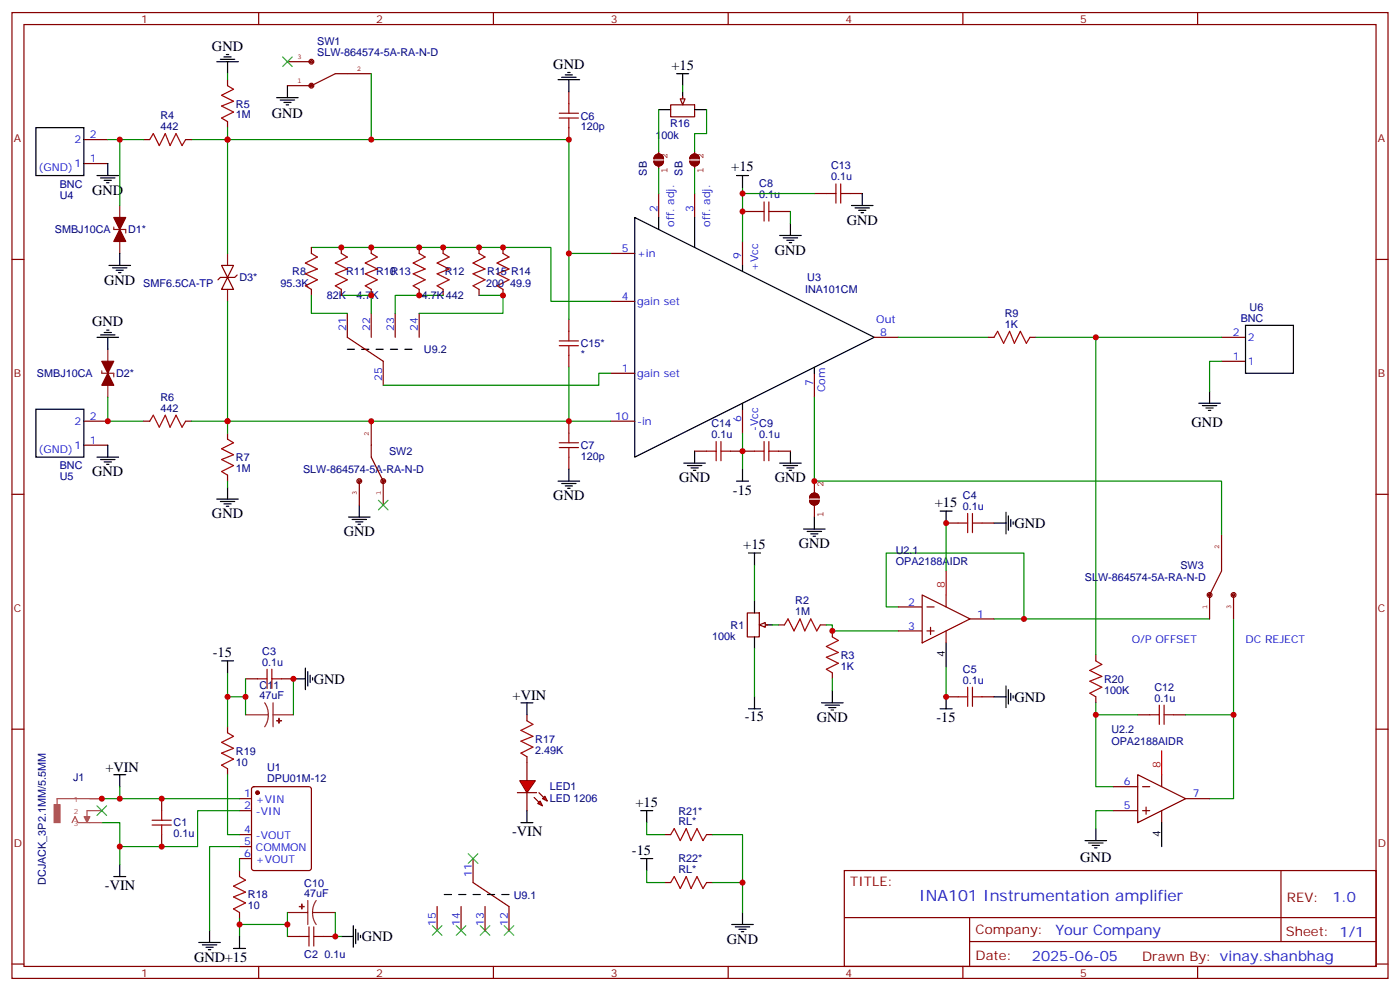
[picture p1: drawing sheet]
<svg xmlns="http://www.w3.org/2000/svg" width="412mm" height="292mm" viewBox="0 0 412 292" stroke-linecap="round" stroke-linejoin="round" font-family="sans-serif">
<g fill="none" stroke="#870000" stroke-width=".35">
<path d="M3.5 3.7h405.4v284.3h-405.4zM7.1 7.2h398.2v277.3h-398.2zM76.2 3.7v3.5M145.3 3.7v3.5M214.5 3.7v3.5M283.6 3.7v3.5M352.8 3.7v3.5M24.7 48.2h7M24.7 41.1h7M194 57v7M204.6 57v7M3.5 76.4h3.6"/>
<path d="M109.4 72.8v1.8M130.5 72.8v1.8M148.2 72.8v1.8M179.9 74.6h7.1M218.7 71.1v7M218.7 62.3h3.5M229.3 62.3h3.5M405.3 76.4h3.6M102.3 92.3v7l10.6 7.1v7M109.4 85.2v1.8M109.4 92.3v7M116.4 92.3v7"/>
<path d="M123.5 92.3v7M130.5 85.2v1.8M148.2 85.2v1.8M179.9 88.7h7.1M257.5 99.3h7.1M359.8 99.3h7.1M179.9 109.9h7.1M239.9 109.9v7M359.8 106.4h7.1M24.7 124h7M24.7 131.1h7M179.9 124h7.1"/>
<path d="M218.7 120.5v7M218.7 132.8h3.5M229.3 132.8h3.5M3.5 145.5h3.6M405.3 145.5h3.6M72.3 199.8h3.5M82.9 199.8h3.5M220.1 180.4h3.6v7.1h-3.6zM224.4 184h1.7M3.5 214.7h3.6M405.3 214.7h3.6M47.6 235.1v3.6"/>
<path d="M70.6 235.1h3.5M70.6 238.7h3.5M74.3 231.8l.5-.2h16.2l.5 .2 .2 .5v23.3l-.2 .5-.5 .2h-16.2l-.5-.2-.2-.5v-23.3zM47.6 245.7v3.5M70.6 245.7h3.5M70.6 252.8h3.5M70.6 249.2h3.5M248.7 256.3h156.6v28.2h-156.6zM377.3 256.3v20.9M84.7 275.7h3.5M95.2 275.7h3.6M248.7 270.1h156.5"/>
<path d="M285.6 277.2h119.6M285.6 270.1v14.2M3.5 283.8h3.6M76.2 284.5v3.5M145.3 284.5v3.5M214.5 284.5v3.5M283.6 284.5v3.5M352.8 284.5v3.5M405.3 283.8h3.6"/>
</g>
<g fill="none" stroke="#000" stroke-width=".35">
<path d="M10.6 37.6h14.1v14.1h-14.1zM28.6 51.7h6.3M29.6 52.4h4.3M30.7 53.1h2.1M31.4 53.8h.7M31.7 48.2v3.5M187 64l70.5 35.3-70.5 35.3zM194 64v3.6M204.6 64v8.8M218.7 78.1v1.8M229.7 69.3h6.3M230.7 70h4.2"/>
<path d="M231.8 70.7h2.1M232.5 71.4h.7M232.8 65.8v3.5M366.9 95.8h14.1v14.1h-14.1zM218.7 118.7v1.8M239.9 108.1v1.8M10.6 120.5h14.1v14.1h-14.1zM28.6 134.6h6.3M29.6 135.3h4.3M30.7 136h2.1M31.4 136.7h.7M31.7 131.1v3.5"/>
<path d="M229.7 136.3h6.3M230.7 137.1h4.2M231.8 137.8h2.1M232.5 138.5h.7M232.8 132.8v3.5M222.2 176.9v3.5M86.4 199.8h3.6M90 196.7v6.3M90.7 197.7v4.3M91.4 198.8v2.1M92.1 199.5v.7M222.2 187.5v3.5"/>
<path d="M224 184h3.5M33.5 228.1h3.5M35.3 228.1v3.5M33.5 258.1h3.5M35.3 254.5v3.6M58.6 277.5h6.3M59.6 278.2h4.3M60.7 278.9h2.1M61.4 279.6h.7M61.7 273.9v3.6M100.5 275.7h3.6M104.1 272.5v6.4"/>
<path d="M104.8 273.6v4.2M105.5 274.6v2.2M106.2 275.3v.7"/>
</g>
<path d="M56.4 41.1h111.2v33.5h12.3M218.7 55.2v15.9M232.8 62.3v3.5M31.7 124h10.6M218.7 127.5v10.6M35.3 231.6v3.5h-5.3M35.3 235.1h35.3M70.6 238.7h-12.4v10.5h-22.9M30 242.2h5.3v12.3M70.6 249.2h-8.9v24.7" fill="none" stroke="#008700" stroke-width=".35"/>
<g fill="none" stroke="#a10000" stroke-width=".35">
<path d="M225.1 59.4v5.7M226.5 59.4v5.7M109.4 74.6l1.7 1.1-3.5 1.7 3.5 1.8-3.5 1.4 3.5 1.8-3.5 1.7 1.8 1.1M130.5 74.6l1.8 1.1-3.5 1.7 3.5 1.8-3.5 1.4 3.5 1.8-3.5 1.7 1.7 1.1M148.2 74.6l1.7 1.1-3.5 1.7 3.5 1.8-3.5 1.4 3.5 1.8-3.5 1.7 1.8 1.1M222.2 62.3h2.9M226.5 62.3h2.8M222.2 132.8h2.9M225.1 130v5.6M226.5 130v5.6M226.5 132.8h2.8M75.8 199.8h2.9"/>
<path d="M78.7 197v5.7M80.1 197v5.7M80.1 199.8h2.8M47.6 238.7v2.8M44.8 242.9h5.6M44.8 241.5h5.6M47.6 242.9v2.8M88.2 275.7h2.8M91 272.9v5.6M92.4 272.9v5.6M92.4 275.7h2.8"/>
</g>
<path d="M102.3 102.8h21.2" fill="none" stroke="#000" stroke-width=".35" stroke-dasharray="2.1 2.1"/>
<circle cx="75.8" cy="233.4" r=".53" fill="#870000" stroke="#870000" stroke-width=".35"/>
<path d="M223.7 184l1.7-.7v1.4z" fill="#f0f0f0" stroke="#870000" stroke-width=".35"/>
<g fill="none" stroke="#a10000" stroke-width=".35">
<path d="M67 25.2l1.8 1.1-3.5 1.7 3.5 1.8-3.5 1.4 3.5 1.8-3.5 1.7 1.7 1.1M164.7 33.3h5.7M164.7 34.7h5.7M167.6 30.5v2.8M167.6 34.7v2.9M44.1 41.1l1.1-1.8 1.7 3.6 1.8-3.6 1.4 3.6 1.8-3.6 1.7 3.6 1.1-1.8M91.7 74.6l1.8 1.1-3.5 1.7 3.5 1.8-3.5 1.4 3.5 1.8-3.5 1.7 1.7 1.1M44.1 124l1.1-1.8 1.7 3.6 1.8-3.6 1.4 3.6 1.8-3.6 1.7 3.6 1.1-1.8M67 129.3l1.8 1.1-3.5 1.7 3.5 1.8-3.5 1.4 3.5 1.8-3.5 1.7 1.7 1.1M164.7 131.8h5.7M164.7 130.4h5.7M167.6 127.5v2.9"/>
<path d="M167.6 131.8v2.8M282.2 154h2.8M285 151.2v5.6M286.5 151.2v5.6M286.5 154h2.8M231.1 184l1-1.8 1.8 3.5 1.8-3.5 1.4 3.5 1.7-3.5 1.8 3.5 1.1-1.7M245.2 187.5l1.7 1.1-3.5 1.7 3.5 1.8-3.5 1.4 3.5 1.8-3.5 1.7 1.8 1.1M282.2 205.1h2.8M285 202.3v5.7M286.5 202.3v5.7M286.5 205.1h2.8"/>
</g>
<g fill="none" stroke="#870000" stroke-width=".35">
<path d="M67 23.5v1.7M67 35.8v1.8M167.6 27v3.5M167.6 37.6v3.5M197.6 30.9h7v3.5h-7zM201.1 28.4v1.8M42.3 41.1h1.8M54.7 41.1h1.7M91.7 72.8v1.8M91.7 85.2v1.8M42.3 124h1.8M54.7 124h1.7"/>
<path d="M67 127.5v1.8M67 139.9v1.7M167.6 124v3.5M167.6 134.6v3.5M278.7 154h3.5M289.3 154h3.5M229.3 184h1.8M241.7 184h1.7M245.2 185.7v1.8M245.2 198.1v1.7M278.7 205.1h3.5M289.3 205.1h3.5"/>
</g>
<g fill="none" stroke="#000" stroke-width=".35">
<path d="M63.9 18.2h6.3M64.9 17.5h4.2M66 16.8h2.1M66.7 16.1h.7M67 18.2v3.5M164.4 23.5h6.3M165.5 22.8h4.2M166.5 22h2.1M167.2 21.3h.7M167.6 23.5v3.5M194 32.3h3.6M201.1 27v3.5"/>
<path d="M204.6 32.3h3.5M167.6 138.1v3.5M63.9 146.9h6.3M64.9 147.6h4.2M66 148.3h2.1M66.7 149h.7M67 143.4v3.5M164.4 141.6h6.3M165.5 142.3h4.2M166.5 143.1h2.1M167.2 143.8h.7M236.7 155.8h6.4"/>
<path d="M237.8 156.5h4.2M238.8 157.2h2.1M239.5 157.9h.7M239.9 152.2v3.6M292.8 154h3.5M296.3 150.8v6.4M297 151.9v4.2M297.7 152.9v2.1M298.4 153.6v.7M242 206.9h6.4M243.1 207.6h4.2M244.1 208.3h2.1"/>
<path d="M244.8 209h.7M245.2 203.4v3.5M292.8 205.1h3.5M296.3 202v6.3M297 203v4.3M297.7 204.1v2.1M298.4 204.8v.7"/>
</g>
<g fill="none" stroke="#008700" stroke-width=".35">
<path d="M31.7 41.1h10.6M35.3 41.1v19.4M91.7 72.8h70.6v15.9h17.6M100.5 87h8.9v5.3M130.5 87h-14.1v5.3M31.7 116.9v7.1M179.9 109.9h-3.5v3.5h-63.5M239.9 116.9v24.7h119.9v15.9M56.4 124h123.5M67 124v3.5M264.6 178.7h-3.5v-15.9h40.5v19.4h-8.8M243.4 184h1.8v1.7h19.4"/>
<path d="M245.2 199.8v3.6"/>
</g>
<path d="M33.5 66.9v.7h3.5v1M35.3 60.5v14.1M30 109.2v.7h3.5v1M31.7 102.8v14.1" fill="none" stroke="#8c2424" stroke-width=".35"/>
<g fill="#870000" stroke="#870000" stroke-width=".35">
<path d="M33.5 64h3.5l-1.7 3.6z"/>
<path d="M35.3 67.6l1.7 3.5h-3.5z"/>
<path d="M30 106.4h3.5l-1.8 3.5z"/>
<path d="M31.7 109.9l1.8 3.5h-3.5z"/>
</g>
<g fill="#850000" stroke="#850000" stroke-width=".35">
<path d="M238.5 147.3h2.8a1.41 1.41 0 0 1-1.4 1.4 1.41 1.41 0 0 1-1.4-1.4z"/>
<path d="M239.1 145.4a1.41 1.41 0 0 1 1.4-.1 1.41 1.41 0 0 1 .8 1.3h-2.8z"/>
</g>
<path d="M238.5 147.3h2.8a1.41 1.41 0 0 1-1.4 1.4 1.41 1.41 0 0 1-1.4-1.4zM239.1 145.4a1.41 1.41 0 0 1 1.4-.1 1.41 1.41 0 0 1 .8 1.3h-2.8zM239.9 141.6v3.6M239.9 148.7v3.5" fill="none" stroke="#850000" stroke-width=".35"/>
<path d="M141.5 272.5l2.8 2.8M144.3 272.5l-2.8 2.8M148.5 272.5l2.8 2.8M151.3 272.5l-2.8 2.8" fill="none" stroke="#3c3" stroke-width=".35"/>
<path d="M200.4 29.1h1.4l-.7 1.8z" fill="#f0f0f0" stroke="#870000" stroke-width=".35"/>
<path d="M141.1 87h7.1v5.3h-24.7" fill="none" stroke="#008700" stroke-width=".35"/>
<path d="M100.5 74.6l1.8 1.1-3.5 1.7 3.5 1.8-3.5 1.4 3.5 1.8-3.5 1.7 1.7 1.1M123.5 74.6l1.7 1.1-3.5 1.7 3.5 1.8-3.5 1.4 3.5 1.8-3.5 1.7 1.8 1.1M141.1 74.6l1.8 1.1-3.6 1.7 3.6 1.8-3.6 1.4 3.6 1.8-3.6 1.7 1.8 1.1M155.2 212.2l1.8 1.1-3.5 1.7 3.5 1.8-3.5 1.4 3.5 1.8-3.5 1.7 1.7 1.1" fill="none" stroke="#a10000" stroke-width=".35"/>
<path d="M100.5 72.8v1.8M123.5 72.8v1.8M141.1 72.8v1.8M100.5 85.2v1.8M123.5 85.2v1.8M141.1 85.2v1.8M155.2 210.4v1.8M155.2 222.8v1.7M139.3 252.8v7l10.6 7.1v7M128.8 266.9v7M135.8 266.9v7M142.9 266.9v7" fill="none" stroke="#870000" stroke-width=".35"/>
<path d="M149.9 263.3h-21.1" fill="none" stroke="#000" stroke-width=".35" stroke-dasharray="2.1 2.1"/>
<path d="M30 235.1h-13.2v1.8M30 238.7h-4.4v1.7M21.2 242.2l.9-1.8 .9 1.8h7" fill="none" stroke="#a64a4a" stroke-width=".35"/>
<g fill="#a64a4a" stroke="#a64a4a" stroke-width=".29">
<path d="M15.9 236.9h1.8v5.3h-1.8z"/>
<path d="M24.8 240.4h1.7l-.9 1.8z"/>
</g>
<path d="M28.6 237.2l2.8 2.9M31.4 237.2l-2.8 2.9" fill="none" stroke="#3c3" stroke-width=".35"/>
<g fill="none" stroke="#000" stroke-width=".35">
<path d="M81.5 28.8h6.3M82.5 29.5h4.3M83.6 30.2h2.1M84.3 30.9h.7M84.7 25.2v3.6M32.1 78.1h6.4M33.2 78.8h4.2M34.2 79.6h2.1M35.3 74.6v3.5M28.6 99.3h6.3M29.6 98.6h4.3M30.7 97.9h2.1"/>
<path d="M31.4 97.2h.7M31.7 99.3v3.5M34.9 80.3h.7M102.7 152.2h6.3M103.7 152.9h4.2M104.8 153.6h2.1M105.5 154.3h.7M105.8 148.7v3.5"/>
</g>
<g fill="#f00" stroke="#870000" stroke-width=".35">
<path d="M153.1 229.8h4.6l-2.5 3.6z"/>
<path d="M152.4 233.4h5.6z"/>
</g>
<g fill="#870000" stroke="#870000" stroke-width=".35">
<path d="M158.7 233.4l1.5 1.4z"/>
<path d="M157.3 234.8l1.4 1.4z"/>
</g>
<g fill="#f00" stroke="#870000" stroke-width=".35">
<path d="M159.8 235.1l.7-.7 .7 1.4z"/>
<path d="M158.4 236.5l.7-.7 .7 1.4z"/>
</g>
<g fill="none" stroke="#870000" stroke-width=".35">
<path d="M239.9 57h3.5M250.5 57h3.5M65.3 78.1h3.5l-1.8 3.6zM67 81.7l1.8 3.5h-3.5zM69.8 81l-.7 .7h-4.2l-.7 .7M167.6 94v3.5M291 99.3h1.8M303.4 99.3h1.8M167.6 104.6v3.5M204.6 132.8h3.5M215.2 132.8h3.5M264.6 178.7h7"/>
<path d="M271.6 175.2l14.2 7-14.2 7.1zM273 178.7h2.2M278.7 175.2v3.5M264.6 185.7h7M273 185.7h2.2M274.1 184.7v2.1M278.7 185.7v3.6M285.8 182.2h7M322.8 192.8v1.8M67 214v1.7M322.8 205.1v1.8M335.1 210.4h3.6"/>
<path d="M345.7 210.4h3.5M67 226.3v1.8M155.2 224.5v5.3M155.2 233.4v5.3M328.1 231.6h7M328.1 238.7h7M335.1 228.1l14.1 7-14.1 7.1zM336.5 231.6h2.2M336.5 238.7h2.2M337.6 237.6v2.1M342.2 228.1v3.5M342.2 238.7v3.5"/>
<path d="M349.2 235.1h7.1M70.6 256.3v1.8M195.8 245.7h1.8M195.8 259.8h1.8M208.1 245.7h1.8M208.1 259.8h1.8M70.6 268.6v1.8"/>
</g>
<g fill="none" stroke="#000" stroke-width=".35">
<path d="M199.3 21.7h3.5M201.1 21.7v3.5M217 51.7h3.5M218.7 51.7v3.5M254 57v3.5M250.8 60.5h6.4M251.9 61.2h4.2M252.9 61.9h2.2M253.6 62.6h.8M353.1 118.7h6.4M354.2 119.4h4.2M356.3 115.2v3.5"/>
<path d="M201.4 136.3h6.4M202.5 137.1h4.2M203.6 137.8h2.1M204.3 138.5h.7M204.6 132.8v3.5M218.7 138.1v3.5M355.2 120.1h2.2M356 120.8h.7M217 141.6h3.5M276.9 150.5h3.6M278.7 150.5v3.5M220.5 162.8h3.5"/>
<path d="M222.2 162.8v3.5M65.3 194.6h3.5M67 194.6v3.5M278.7 189.3v7M153.5 206.9h3.5M155.2 206.9v3.5M220.5 208.7h3.5M222.2 205.1v3.6M276.9 208.7h3.6M278.7 205.1v3.6M155.2 238.7v3.5M188.7 238.7h3.6"/>
<path d="M190.5 238.7v3.5M153.5 242.2h3.5M188.7 252.8h3.6M190.5 252.8v3.5M319.6 247.5h6.4M320.7 248.2h4.2M321.7 248.9h2.1M322.4 249.6h.7M322.8 243.9v3.6M342.2 242.2v7M68.8 279.2h3.5M70.6 275.7v3.5"/>
<path d="M215.5 272.2h6.4M216.6 272.9h4.2M217.7 273.6h2.1M218.4 274.3h.7M218.7 268.6v3.6"/>
</g>
<g fill="none" stroke="#a10000" stroke-width=".35">
<path d="M243.4 57h2.8M246.2 54.2v5.6M247.6 57h2.9M247.6 54.2v5.6M167.6 97.5v2.9M292.8 99.3l1.1-1.8 1.7 3.6 1.8-3.6 1.4 3.6 1.8-3.6 1.7 3.6 1.1-1.8M164.7 100.4h5.7M164.7 101.8h5.7M167.6 101.8v2.8M208.1 132.8h2.9M211 130v5.6M212.4 132.8h2.8"/>
<path d="M212.4 130v5.6M322.8 194.6l1.8 1-3.6 1.8 3.6 1.7-3.6 1.5 3.6 1.7-3.6 1.8 1.8 1M67 215.7l1.8 1.1-3.5 1.7 3.5 1.8-3.5 1.4 3.5 1.8-3.5 1.7 1.7 1.1M338.7 210.4h2.8M341.5 207.6v5.7M342.9 207.6v5.7M342.9 210.4h2.8M70.6 258.1l1.7 1-3.5 1.8 3.5 1.7-3.5 1.5 3.5 1.7-3.5 1.8 1.8 1M197.6 245.7l1-1.8 1.8 3.6 1.7-3.6 1.5 3.6 1.7-3.6 1.8 3.6 1-1.8M197.6 259.8l1-1.7 1.8 3.5 1.7-3.5 1.5 3.5 1.7-3.5 1.8 3.5 1-1.8"/>
</g>
<g fill="none" stroke="#008700" stroke-width=".35">
<path d="M67 21.7v1.8M67 37.6v37M109.4 21.7v19.4M194 32.3v12.3M201.1 25.2v1.8M208.1 32.3v7h-3.5v5.3M194 49.6v7.4M204.6 49.6v7.4M218.7 57h21.2M167.6 74.6v19.4M67 88.7v35.3M91.7 87v5.3h10.6"/>
<path d="M264.6 99.3h26.4M305.2 99.3h54.6M322.8 99.3v93.5M167.6 108.1v15.9M359.8 106.4h-3.5v8.8M67 141.6v1.8M278.7 154v14.1M222.2 166.3v10.6M67 198.1v15.9M72.3 199.8v10.6M86.4 199.8v10.6M222.2 191v14.1"/>
<path d="M227.5 184h1.8M278.7 196.3v8.8M301.6 182.2h54.7M363.4 182.2v52.9h-7.1M67 205.1h5.3M322.8 206.9v3.5M335.1 210.4h-12.3v21.2h5.3M349.2 210.4h14.2M67 228.1v17.6h3.6M328.1 238.7h-5.3v5.2M70.6 252.8v3.5M190.5 242.2v3.5h5.3"/>
<path d="M190.5 256.3v3.5h5.3M209.9 245.7h8.8v22.9M209.9 259.8h8.8M70.6 270.4v5.3M70.6 272.2h14.1M84.7 268.6v7.1M98.8 268.6v7.1h1.7"/>
</g>
<path d="M67 74.6v3.5M67 85.2v3.5M72.3 210.4h6.7M78 206.9l.8 1.7 .2 1.8M79 210.4l-.2 1.9-.8 1.7M80.4 210.4h6M80.4 206.9v7.1M84.7 268.6h6M90.7 265.1v7.1M92.1 268.6l.2 1.9 .8 1.7M92.1 268.6h6.7M93.1 265.1l-.8 1.7-.2 1.8" fill="none" stroke="#8c2424" stroke-width=".35"/>
<g fill="#8c2424" stroke="#8c2424" stroke-width=".35">
<path d="M82.2 211.5v1.4z"/>
<path d="M81.5 212.2h1.4z"/>
<path d="M88.9 266.2v1.4z"/>
<path d="M88.2 266.9h1.4z"/>
</g>
<g fill="none" stroke="#850000" stroke-width=".35">
<path d="M84.7 18.2h7M91 25.2a.71 .71 0 0 1 1-.6 .71 .71 0 0 1 .2 1.1 .71 .71 0 0 1-1.1-.2l-.1-.3M91.4 25.2a.35 .35 0 0 1 .4-.3 .35 .35 0 0 1 .2 .5 .35 .35 0 0 1-.6 0v-.2M109.4 21.7h-10.6l-7.1 3.5h-7M192.6 47.4h2.8a1.41 1.41 0 0 1-1.4 1.5 1.41 1.41 0 0 1-1.4-1.5zM193.2 45.6a1.41 1.41 0 0 1 1.5-.1 1.41 1.41 0 0 1 .7 1.2h-2.8zM194 44.6v.7M194 48.9v.7M203.2 47.4h2.8a1.41 1.41 0 0 1-1.4 1.5 1.41 1.41 0 0 1-1.4-1.5zM203.8 45.6a1.41 1.41 0 0 1 1.4-.1 1.41 1.41 0 0 1 .8 1.2h-2.8zM204.6 44.6v.7M204.6 48.9v.7"/>
<path d="M109.4 124v10.6l3.5 7v7.1M105.8 141.6v7.1M359.8 157.5v10.6l-3.5 7.1v7M363.4 175.2v7"/>
<circle cx="91.7" cy="18.2" r=".35"/>
<circle cx="91.7" cy="18.2" r=".71"/>
<circle cx="105.8" cy="141.6" r=".35"/>
<circle cx="105.8" cy="141.6" r=".71"/>
<circle cx="112.9" cy="141.6" r=".35"/>
<circle cx="112.9" cy="141.6" r=".71"/>
<circle cx="356.3" cy="175.2" r=".71"/>
<circle cx="356.3" cy="175.2" r=".35"/>
<circle cx="363.4" cy="175.2" r=".71"/>
<circle cx="363.4" cy="175.2" r=".35"/>
</g>
<path d="M83.3 16.8l2.8 2.8M86.1 16.8l-2.8 2.8M111.5 147.3l2.8 2.8M114.3 147.3l-2.8 2.8M137.9 251.4l2.9 2.8M140.8 251.4l-2.9 2.8M127.4 272.5l2.8 2.8M130.2 272.5l-2.8 2.8M134.4 272.5l2.8 2.8M137.2 272.5l-2.8 2.8" fill="none" stroke="#3c3" stroke-width=".35"/>
<path d="M278.7 168.1v7.1M342.2 221v7.1" fill="none" stroke="#f00" stroke-width=".35"/>
<g fill="#850000" stroke="#850000" stroke-width=".35">
<path d="M192.6 47.4h2.8a1.41 1.41 0 0 1-1.4 1.5 1.41 1.41 0 0 1-1.4-1.5z"/>
<path d="M193.2 45.6a1.41 1.41 0 0 1 1.5-.1 1.41 1.41 0 0 1 .7 1.2h-2.8z"/>
<path d="M203.2 47.4h2.8a1.41 1.41 0 0 1-1.4 1.5 1.41 1.41 0 0 1-1.4-1.5z"/>
<path d="M203.8 45.6a1.41 1.41 0 0 1 1.4-.1 1.41 1.41 0 0 1 .8 1.2h-2.8z"/>
</g>
<g fill="#c00">
<circle cx="218.7" cy="62.3" r=".88"/>
<circle cx="218.7" cy="132.8" r=".88"/>
<circle cx="35.3" cy="235.1" r=".88"/>
<circle cx="47.6" cy="235.1" r=".88"/>
<circle cx="35.3" cy="249.2" r=".88"/>
<circle cx="47.6" cy="249.2" r=".88"/>
<circle cx="35.3" cy="41.1" r=".88"/>
<circle cx="167.6" cy="124" r=".88"/>
<circle cx="167.6" cy="41.1" r=".88"/>
<circle cx="67" cy="124" r=".88"/>
<circle cx="239.9" cy="141.6" r=".88"/>
<circle cx="31.8" cy="124" r=".88"/>
<circle cx="30" cy="235.1" r=".88"/>
<circle cx="98.8" cy="275.7" r=".88"/>
<circle cx="86.4" cy="199.8" r=".88"/>
<circle cx="70.6" cy="272.2" r=".88"/>
<circle cx="84.7" cy="272.2" r=".88"/>
<circle cx="72.3" cy="205.1" r=".88"/>
<circle cx="67" cy="205.1" r=".88"/>
<circle cx="245.2" cy="185.7" r=".88"/>
<circle cx="322.8" cy="210.4" r=".88"/>
<circle cx="322.8" cy="99.3" r=".88"/>
<circle cx="301.6" cy="182.2" r=".88"/>
<circle cx="363.4" cy="210.4" r=".88"/>
<circle cx="218.7" cy="57" r=".88"/>
<circle cx="278.7" cy="154" r=".88"/>
<circle cx="278.7" cy="205.1" r=".88"/>
<circle cx="218.7" cy="259.8" r=".88"/>
<circle cx="100.5" cy="72.8" r=".88"/>
<circle cx="109.4" cy="87" r=".88"/>
<circle cx="109.4" cy="72.8" r=".88"/>
<circle cx="167.6" cy="74.6" r=".88"/>
<circle cx="123.5" cy="87" r=".88"/>
<circle cx="123.5" cy="72.8" r=".88"/>
<circle cx="130.5" cy="72.8" r=".88"/>
<circle cx="141.1" cy="72.8" r=".88"/>
<circle cx="148.2" cy="87" r=".88"/>
<circle cx="148.2" cy="72.8" r=".88"/>
<circle cx="67" cy="41.1" r=".88"/>
<circle cx="109.4" cy="41.1" r=".88"/>
<circle cx="109.4" cy="124" r=".88"/>
</g>
<text font-size="4.6" fill="#00f" x="270.8" y="265.3">INA101 Instrumentation amplifier</text>
<g font-size="4.2">
<text x="62.4" y="15">GND</text>
<text x="163" y="20.2">GND</text>
<text x="197.8" y="20.5">+15</text>
<text x="80.1" y="34.8">GND</text>
<text x="215.4" y="50.4">+15</text>
<text x="27.2" y="57.3">GND</text>
<text x="249.4" y="66.1">GND</text>
<text x="228.2" y="75">GND</text>
<text x="30.7" y="83.8">GND</text>
<text x="27.2" y="96.1">GND</text>
<text x="351" y="125.8">GND</text>
<text x="27.2" y="140.2">GND</text>
<text x="200" y="142">GND</text>
<text x="228.2" y="142">GND</text>
<text x="163" y="147.3">GND</text>
<text x="215.9" y="145.7">-15</text>
<text x="275.4" y="149.3">+15</text>
<text x="62.4" y="152.6">GND</text>
<text x="298.8" y="155.4">GND</text>
<text x="101.2" y="157.9">GND</text>
<text x="218.9" y="161.6">+15</text>
<text x="235.3" y="161.4">GND</text>
<text x="62.7" y="193.5">-15</text>
<text x="92.4" y="201.3">GND</text>
<text x="151" y="206.2">+VIN</text>
<text x="298.8" y="206.6">GND</text>
<text x="219.4" y="212.4">-15</text>
<text x="240.6" y="212.5">GND</text>
<text x="275.9" y="212.6">-15</text>
<text x="31" y="227.4">+VIN</text>
<text x="187.2" y="237.6">+15</text>
<text x="150.9" y="246.2">-VIN</text>
<text x="186.1" y="251.7">-15</text>
<text x="318.2" y="253.7">GND</text>
<text x="30.9" y="262">-VIN</text>
<text x="106.5" y="277.1">GND</text>
<text x="214.1" y="277.8">GND</text>
<text x="57.1" y="283.1">GND+15</text>
</g>
<g font-size="4.2" fill="#00f">
<text x="392.5" y="265.6">1.0</text>
<text x="310.9" y="275.1">Your Company</text>
<text x="304" y="282.9">2025-06-05</text>
</g>
<g font-size="3.9" fill="#800">
<text x="250.5" y="260.9">TITLE:</text>
<text x="379.1" y="265.6">REV:</text>
<text x="287.4" y="275.1">Company:</text>
<text x="378.7" y="275.7">Sheet: 1/1</text>
<text x="287.4" y="282.8">Date:</text>
<text x="336.4" y="282.8">Drawn By: vinay.shanbhag</text>
</g>
<g font-size="3.2" fill="#800">
<text x="41.6" y="6.7">1</text>
<text x="110.8" y="6.7">2</text>
<text x="179.9" y="6.7">3</text>
<text x="249.1" y="6.7">4</text>
<text x="318.2" y="6.7">5</text>
<text x="4.1" y="41.8">A</text>
<text x="405.9" y="41.8">A</text>
<text x="4.1" y="110.9">B</text>
<text x="405.9" y="110.9">B</text>
<text x="4.1" y="180.1">C</text>
<text x="405.9" y="180.1">C</text>
<text x="4.1" y="249.2">D</text>
<text x="405.9" y="249.2">D</text>
<text x="41.6" y="287.5">1</text>
<text x="110.8" y="287.5">2</text>
<text x="179.9" y="287.5">3</text>
<text x="249.1" y="287.5">4</text>
<text x="318.2" y="287.5">5</text>
</g>
<g font-size="3.2" fill="#000080">
<text x="93.5" y="16.4">SLW-864574-5A-RA-N-D</text>
<text x="93.5" y="13.1">SW1</text>
<text x="47.3" y="35">R4</text>
<text x="69.5" y="34.9">1M</text>
<text x="69.5" y="31.7">R5</text>
<text x="171.1" y="35.2">C6</text>
<text x="47.3" y="38.3">442</text>
<text x="171.1" y="38.4">120p</text>
<text x="193.1" y="40.8">100k</text>
<text x="197.4" y="37.5">R16</text>
<text x="190.5" y="51.7" transform="rotate(-90 190.5 51.7)">SB</text>
<text x="201.1" y="51.7" transform="rotate(-90 201.1 51.7)">SB</text>
<text x="244.8" y="53.1">0.1u</text>
<text x="244.8" y="49.8">C13</text>
<text x="17.6" y="55.2">BNC</text>
<text x="17.6" y="58.5">U4</text>
<text x="223.7" y="58.4">0.1u</text>
<text x="223.7" y="55.1">C8</text>
<text x="16.2" y="68.6">SMBJ10CA</text>
<text x="37.7" y="68.7">D1*</text>
<text x="70.6" y="82.7">D3*</text>
<text x="86.1" y="81">R8</text>
<text x="102" y="81">R11</text>
<text x="110.8" y="81">R10</text>
<text x="115.2" y="81">R13</text>
<text x="131" y="81">R12</text>
<text x="143.5" y="81">R15 R14</text>
<text x="237.8" y="82.8">U3</text>
<text x="42.2" y="84.5">SMF6.5CA-TP</text>
<text x="82.6" y="84.6">95.3K</text>
<text x="96.2" y="88.1">82K</text>
<text x="105.1" y="88.1">4.7K</text>
<text x="124.3" y="88.1">4.7K442</text>
<text x="143.2" y="84.6">200</text>
<text x="150.3" y="84.6">49.9</text>
<text x="237.1" y="86.4">INA101CM</text>
<text x="296" y="93.2">R9</text>
<text x="365.5" y="94.7">BNC</text>
<text x="368.1" y="91.5">U6</text>
<text x="296" y="96.5">1K</text>
<text x="124.9" y="104">U9.2</text>
<text x="171.1" y="105.4">*</text>
<text x="171.1" y="102.2">C15*</text>
<text x="10.9" y="110.9">SMBJ10CA</text>
<text x="34.2" y="111">D2*</text>
<text x="47.3" y="118">R6</text>
<text x="47.3" y="121.2">442</text>
<text x="209.6" y="125.7">C14</text>
<text x="223.7" y="125.7">C9</text>
<text x="209.6" y="128.9">0.1u</text>
<text x="223.7" y="128.9">0.1u</text>
<text x="69.5" y="135.7">R7</text>
<text x="114.6" y="134">SW2</text>
<text x="171.1" y="135.5">120p</text>
<text x="171.1" y="132.2">C7</text>
<text x="17.6" y="138.1">BNC</text>
<text x="17.6" y="141.4">U5</text>
<text x="69.5" y="139">1M</text>
<text x="89.3" y="139.3">SLW-864574-5A-RA-N-D</text>
<text x="283.6" y="146.9">C4</text>
<text x="283.6" y="150.1">0.1u</text>
<text x="263.9" y="166.3">OPA2188AIDR</text>
<text x="263.9" y="163">U2.1</text>
<text x="347.7" y="167.5">SW3</text>
<text x="319.6" y="171">SLW-864574-5A-RA-N-D</text>
<text x="234.3" y="177.9">R2</text>
<text x="215.2" y="185.1">R1</text>
<text x="234.3" y="181.2">1M</text>
<text x="209.8" y="188.3">100k</text>
<text x="77.3" y="196">0.1u</text>
<text x="77.3" y="192.8">C3</text>
<text x="247.6" y="197.2">1K</text>
<text x="247.6" y="193.9">R3</text>
<text x="76.5" y="202.8">C11</text>
<text x="283.6" y="201.3">0.1u</text>
<text x="283.6" y="198.1">C5</text>
<text x="325.3" y="200.9">R20</text>
<text x="340.1" y="203.4">C12</text>
<text x="76.5" y="205.8">47uF</text>
<text x="325.3" y="204.3">100K</text>
<text x="340.1" y="206.6">0.1u</text>
<text x="327.4" y="215.9">U2.2</text>
<text x="157.7" y="221.9">2.49K</text>
<text x="157.7" y="218.6">R17</text>
<text x="327.4" y="219.3">OPA2188AIDR</text>
<text x="69.5" y="225.4">10</text>
<text x="69.5" y="222.2">R19</text>
<text x="78.7" y="227.1">U1</text>
<text x="21.6" y="229.8">J1</text>
<text x="78.7" y="230.3">DPU01M-12</text>
<text x="161.9" y="232.7">LED1</text>
<text x="161.9" y="236.1">LED 1206</text>
<text x="199.8" y="239.8">R21*</text>
<text x="51.2" y="243.2">C1</text>
<text x="199.8" y="242.9">RL*</text>
<text x="51.2" y="246.4">0.1u</text>
<text x="199.8" y="257">RL*</text>
<text x="199.8" y="253.9">R22*</text>
<text x="13.5" y="260.4" transform="rotate(-90 13.5 260.4)">DCJACK_3P2.1MM/5.5MM</text>
<text x="89.6" y="261">C10</text>
<text x="73" y="267.7">10</text>
<text x="73" y="264.5">R18</text>
<text x="89.6" y="264.1">47uF</text>
<text x="151.3" y="264.5">U9.1</text>
<text x="89.6" y="282.2">C2</text>
<text x="95.6" y="282.2">0.1u</text>
</g>
<g font-size="3.2" fill="#00f">
<text x="26.5" y="40.7">2</text>
<text x="22" y="42.2">2</text>
<text x="26.5" y="47.8">1</text>
<text x="11.4" y="50.4">(GND)</text>
<text x="22" y="49.2">1</text>
<text x="193.7" y="62.3" transform="rotate(-90 193.7 62.3)">2</text>
<text x="204.3" y="62.3" transform="rotate(-90 204.3 62.3)">3</text>
<text x="198.6" y="66.7" transform="rotate(-90 198.6 66.7)">off. adj.</text>
<text x="209.2" y="66.7" transform="rotate(-90 209.2 66.7)">off. adj.</text>
<text x="183.2" y="74.3">5</text>
<text x="187.7" y="75.7">+in</text>
<text x="218.4" y="76.4" transform="rotate(-90 218.4 76.4)">9</text>
<text x="223.3" y="79.9" transform="rotate(-90 223.3 79.9)">+Vcc</text>
<text x="183.2" y="88.4">4</text>
<text x="187.7" y="89.8">gain set</text>
<text x="258.1" y="95.1">Out</text>
<text x="102" y="97.5" transform="rotate(-90 102 97.5)">21</text>
<text x="109" y="97.5" transform="rotate(-90 109 97.5)">22</text>
<text x="116.1" y="97.5" transform="rotate(-90 116.1 97.5)">23</text>
<text x="123.1" y="97.5" transform="rotate(-90 123.1 97.5)">24</text>
<text x="259.3" y="99">8</text>
<text x="363.1" y="99">2</text>
<text x="367.6" y="100.4">2</text>
<text x="363.1" y="106">1</text>
<text x="367.6" y="107.4">1</text>
<text x="112.5" y="112.2" transform="rotate(-90 112.5 112.2)">25</text>
<text x="183.2" y="109.5">1</text>
<text x="187.7" y="110.9">gain set</text>
<text x="239.5" y="113.7" transform="rotate(-90 239.5 113.7)">7</text>
<text x="243.1" y="115.5" transform="rotate(-90 243.1 115.5)">Com</text>
<text x="22" y="125.1">2</text>
<text x="26.5" y="123.6">2</text>
<text x="181.2" y="123.6">10</text>
<text x="187.7" y="125.1">-in</text>
<text x="218.4" y="124.3" transform="rotate(-90 218.4 124.3)">6</text>
<text x="26.5" y="130.7">1</text>
<text x="223.3" y="126.8" transform="rotate(-90 223.3 126.8)">-Vcc</text>
<text x="11.4" y="133.3">(GND)</text>
<text x="22" y="132.1">1</text>
<text x="267.5" y="178.3">2</text>
<text x="267.5" y="185.4">3</text>
<text x="287.9" y="181.9">1</text>
<text x="333.4" y="189.3">O/P OFFSET</text>
<text x="366.9" y="189.3">DC REJECT</text>
<text x="331" y="231.2">6</text>
<text x="71.9" y="234.8">1</text>
<text x="71.9" y="238.3">2</text>
<text x="75.4" y="236.5">+VIN</text>
<text x="331" y="238.3">5</text>
<text x="351.4" y="234.8">7</text>
<text x="71.9" y="245.4">4</text>
<text x="75.4" y="240.1">-VIN</text>
<text x="71.9" y="248.9">5</text>
<text x="75.4" y="247.1">-VOUT</text>
<text x="75.4" y="250.6">COMMON</text>
<text x="71.9" y="252.4">6</text>
<text x="75.4" y="254.2">+VOUT</text>
<text x="139" y="258.1" transform="rotate(-90 139 258.1)">11</text>
<text x="128.4" y="272.7" transform="rotate(-90 128.4 272.7)">15</text>
<text x="135.5" y="272.7" transform="rotate(-90 135.5 272.7)">14</text>
<text x="142.5" y="272.7" transform="rotate(-90 142.5 272.7)">13</text>
<text x="149.6" y="272.7" transform="rotate(-90 149.6 272.7)">12</text>
</g>
<g font-size="3.2" fill="#f00">
<text x="278.3" y="173" transform="rotate(-90 278.3 173)">8</text>
<text x="341.8" y="226" transform="rotate(-90 341.8 226)">8</text>
</g>
<g font-size="3.2">
<text x="278.3" y="193.4" transform="rotate(-90 278.3 193.4)">4</text>
<text x="341.8" y="246.3" transform="rotate(-90 341.8 246.3)">4</text>
</g>
<g font-size="2.8" fill="#840000">
<text x="196.7" y="46.7" transform="rotate(-90 196.7 46.7)">2</text>
<text x="207.3" y="46.7" transform="rotate(-90 207.3 46.7)">2</text>
<text x="196.7" y="50.9" transform="rotate(-90 196.7 50.9)">1</text>
<text x="207.3" y="50.9" transform="rotate(-90 207.3 50.9)">1</text>
<text x="242.5" y="143.4" transform="rotate(-90 242.5 143.4)">2</text>
<text x="242.5" y="152.2" transform="rotate(-90 242.5 152.2)">1</text>
</g>
<g font-size="2.1" fill="#840000">
<text x="87.6" y="17.4">3</text>
<text x="105.1" y="21">2</text>
<text x="87.6" y="24.5">1</text>
<text x="108.6" y="128.2" transform="rotate(-90 108.6 128.2)">2</text>
<text x="105.1" y="145.7" transform="rotate(-90 105.1 145.7)">3</text>
<text x="112.1" y="145.7" transform="rotate(-90 112.1 145.7)">1</text>
<text x="359.1" y="161.7" transform="rotate(-90 359.1 161.7)">2</text>
<text x="355.6" y="179.2" transform="rotate(-90 355.6 179.2)">1</text>
<text x="362.6" y="179.2" transform="rotate(-90 362.6 179.2)">3</text>
</g>
<g font-size="2.1" fill="#a54b4b">
<text x="21.8" y="236.2">1</text>
<text x="21.8" y="239.7">2</text>
<text x="21.8" y="243.2">3</text>
</g>
</svg>
